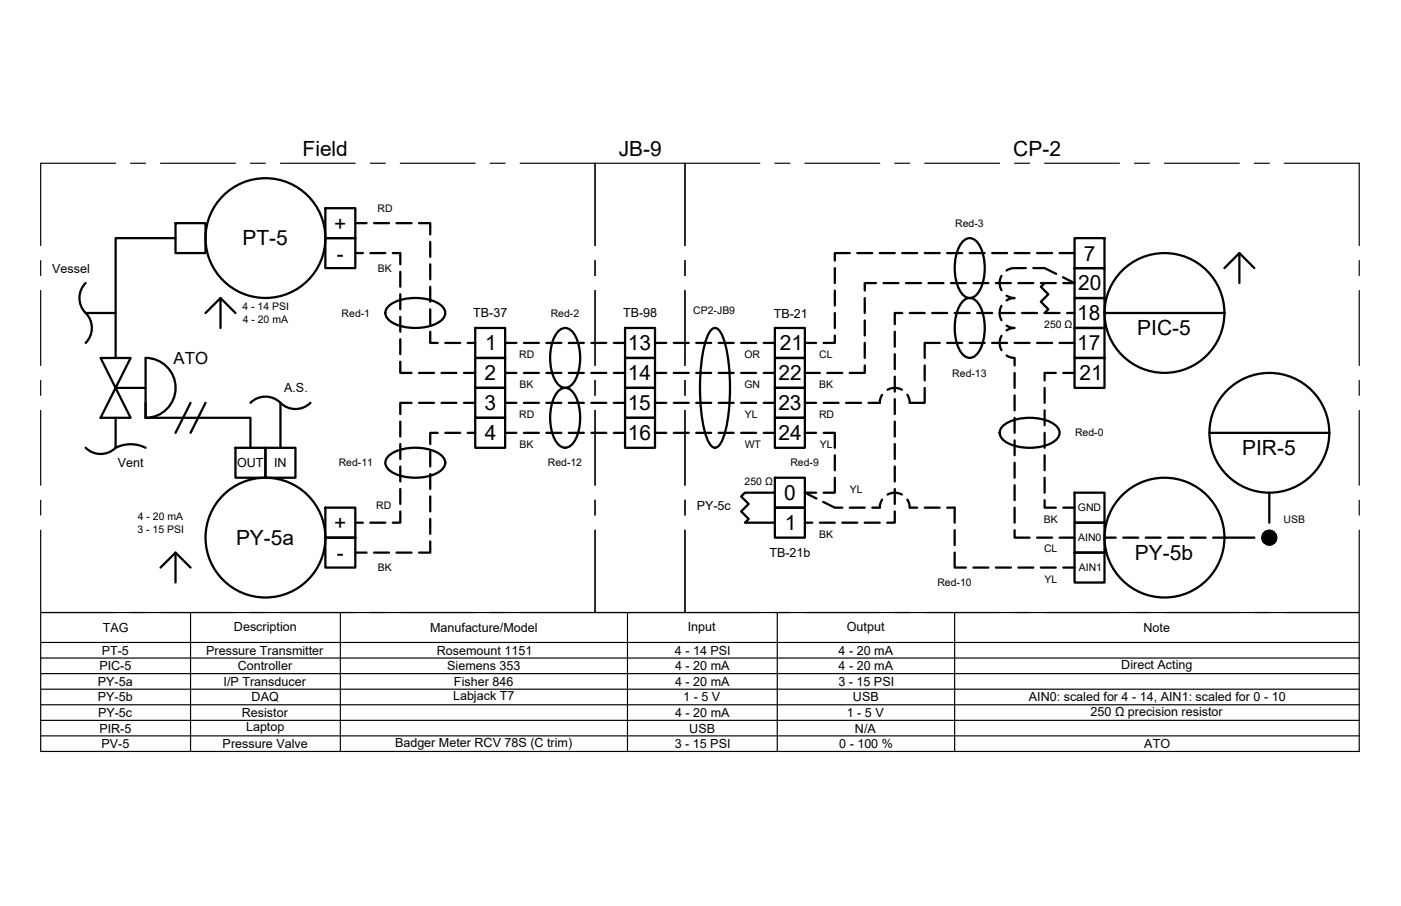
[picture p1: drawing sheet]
<svg xmlns="http://www.w3.org/2000/svg" width="432mm" height="279mm" viewBox="0 0 432 279" stroke-linecap="round" stroke-linejoin="round" font-family="sans-serif">
<!-- layer: Object -->
<g fill="none" stroke="#000" stroke-width=".7">
<path d="M54.1 68.8h9.2v9.2h-9.2zM54.1 73.4h-18.5v37M100.3 73.4h9.2v9.3h-9.2zM100.3 64.2h9.2v9.2h-9.2zM109.5 68.8h3.5M109.5 78h2.3M114.1 78h4.7M115.3 68.8h4.6M121.1 78h2.3v3.5M122.2 68.8h4.6M129.2 68.8h3.4v3.5M132.6 74.6v4.6"/>
<path d="M261.9 78h-4.6v2.4M264.2 78h4.7M271.2 78h4.6M278.1 78h4.6M285 78h4.6M291.9 78h4.7M296.9 74.3a3 3 0 0 1 5 1.4 15.7 15.7 0 0 1-.5 14.7 2.87 2.87 0 0 1-5 0 15.3 15.3 0 0 1 0-15.5zM298.9 78h4.6M305.8 78h4.6M312.7 78h4.6M319.6 78h4.7M326.6 78h4.6"/>
<path d="M331.2 73.4h9.2v9.3h-9.2zM382 78l4.6 4.7M26.4 96.5h9.2M26.4 87.3a6.7 6.7 0 0 0 .6 9.9 6.5 6.5 0 0 1-.6 8.5M63.3 96.5l4.7-4.6v9.2M68 91.9l4.6 4.6M119.6 94.6a13.9 13.9 0 0 1 12.3-2.3l1.1 .3a5.3 5.3 0 0 1 4.2 3.9 4.4 4.4 0 0 1-3.1 3.5 15.7 15.7 0 0 1-13.9-1 2.82 2.82 0 0 1-.6-4.4zM123.4 83.8v4.6M123.4 90.7v4.7M123.4 97.7v4.6M132.6 81.5v4.6M132.6 88.4v4.7"/>
<path d="M132.6 95.4v4.6M257.3 82.7v4.6M257.3 89.6v4.6M257.3 96.5v4.6M266.5 91.9v4.6M266.5 98.8v4.6M270 87.3h-3.5v2.3M272.3 87.3h4.6M278.1 96.5h-2.3v3.5M279.2 87.3h4.7M280.4 96.5h4.6M286.2 87.3h4.6"/>
<path d="M287.3 96.5h4.6M293.1 87.3h4.6M294.2 96.5h4.7M296.9 92.8a3 3 0 0 1 5 1.4 15.7 15.7 0 0 1-.5 14.7 2.87 2.87 0 0 1-5 0 15.3 15.3 0 0 1 0-15.5zM300 87.3h4.6M301.2 96.5h4.6M306.9 87.3h4.7M308.1 96.5h4.6M308.7 85.1a4.6 4.6 0 0 0 0 4.4M308.7 94.3a4.6 4.6 0 0 0 0 4.4M310.2 91.2l1.3 .5 1.2 .2-1.2 .2-1.3 .6M313.9 87.3h4.6"/>
<path d="M315 96.5h4.6M316.2 82.7h-4.1l-1.9 .7M318.5 82.7h3.5l3.5 1.8M320.8 87.3h4.6M322 87.3l-1.2 1.1 2.3 2.3-2.3 2.4 2.3 2.3-1.1 1.1h4.6M327.6 85.5l3.6 1.8h-3.5M328.9 96.5h2.3M331.2 91.9h9.2v9.2h-9.2zM331.2 82.7h9.2v9.2h-9.2zM340.4 96.5h37M377.4 82.7l4.6-4.7v9.3M31 110.4l9.3 18.4h-9.3l9.3-18.4z"/>
<path d="M35.6 119.6h9.3M44.9 110.4v18.4M44.9 110.4a9.2 9.2 0 0 1 9.2 9.2 9.2 9.2 0 0 1-9.2 9.2M123.4 111.5v3.5h3.4M123.4 104.6v4.6M129.2 115h4.6M132.6 102.3v3.5h2.3M136.1 115h4.6M137.2 105.8h4.7M143 115h3.5M144.2 105.8h2.3M146.5 110.4h9.2v9.2h-9.2z"/>
<path d="M146.5 101.1h9.2v9.3h-9.2zM146.5 119.6h9.2v9.2h-9.2zM155.7 105.8h3.5M155.7 115h3.5M161.5 105.8h4.6M161.5 115h4.6M168.4 105.8h4.6M168.4 115h4.6M172.2 102a3 3 0 0 1 5 1.4 15.7 15.7 0 0 1-.5 14.7 2.87 2.87 0 0 1-5 0 15.3 15.3 0 0 1 0-15.5zM175.3 105.8h4.7M175.3 115h4.7M182.3 105.8h4.6"/>
<path d="M182.3 115h4.6M189.2 105.8h3.5M189.2 115h3.5M192.7 110.4h9.2v9.2h-9.2zM192.7 101.1h9.2v9.3h-9.2zM192.7 119.6h9.2v9.2h-9.2zM201.9 105.8h3.5M201.9 115h3.5M207.7 105.8h4.6M207.7 115h4.6M214.6 105.8h4.6M214.6 115h4.6"/>
<path d="M219.3 101.6a1.56 1.56 0 0 1 2.6 .6 33.6 33.6 0 0 1 3.1 15.3 47 47 0 0 1-2.6 18.7 2.32 2.32 0 0 1-2.6 1.8 8.2 8.2 0 0 1-2.7-5.3 62.1 62.1 0 0 1 .4-27.5 8.6 8.6 0 0 1 1.8-3.6zM221.5 105.8h4.6M221.5 115h4.6M228.4 105.8h4.7M228.4 115h4.7M235.4 105.8h3.4M235.4 115h3.4M238.8 110.4h9.3v9.2h-9.3zM238.8 101.1h9.3v9.3h-9.3zM238.8 119.6h9.3v9.2h-9.3zM248.1 105.8h3.4M248.1 115h4.6"/>
<path d="M255 115h4.6M257.3 103.4v2.4h-3.5M266.5 112.7v2.3h-4.6M266.5 105.8v4.6M275.8 102.3v4.6M275.8 109.2v4.6M275.8 116.1v4.7M285 119.6v4.6h-4.6l-.2-1.2-.6-1.3M285 112.7v4.6M289.6 105.8h-4.6v4.6M291.9 105.8h4.7M298.9 105.8h4.6"/>
<path d="M305.8 105.8h4.6M308.7 103.6a4.6 4.6 0 0 0 0 4.4M310.2 100.4l1.3 .6 1.2 .1-1.2 .2-1.3 .6M310.2 109.7l1.3 .5 1.2 .2v2.3M312.7 105.8h4.6M312.7 115v4.6M319.6 105.8h4.7M322 119.6v4.6M325.4 115h-3.4v2.3M326.6 105.8h4.6M327.7 115h3.5M331.2 110.4h9.2v9.2h-9.2z"/>
<path d="M331.2 101.1h9.2v9.3h-9.2zM26.4 138.1a6.5 6.5 0 0 0 9.2 0M35.6 128.8v9.3a10.3 10.3 0 0 1 9.3 0M44.9 128.8h32.3v9.3M58.7 124.2l-4.6 9.3M63.3 124.2l-4.6 9.3M72.6 138.1h9.2v9.2h-9.2zM77.2 124.2a6.5 6.5 0 0 1 9.2 0M81.8 138.1h9.3v9.2h-9.3zM86.4 124.2v13.9M86.4 124.2a6.5 6.5 0 0 0 9.3 0M123.4 130v4.6"/>
<path d="M123.4 136.9v4.6M126.8 124.2h-3.4v3.5M129.2 124.2h4.6M132.6 139.2v4.7M134.9 133.5h-2.3v3.4M136.1 124.2h4.6M137.2 133.5h4.7M143 124.2h3.5M144.2 133.5h2.3M146.5 128.8h9.2v9.3h-9.2zM155.7 124.2h3.5M155.7 133.5h3.5"/>
<path d="M161.5 124.2h4.6M161.5 133.5h4.6M168.4 124.2h4.6M168.4 133.5h4.6M172.2 120.5a3 3 0 0 1 5 1.4 15.7 15.7 0 0 1-.5 14.7 2.87 2.87 0 0 1-5 0 15.3 15.3 0 0 1 0-15.5zM175.3 124.2h4.7M175.3 133.5h4.7M182.3 124.2h4.6M182.3 133.5h4.6M189.2 124.2h3.5M189.2 133.5h3.5M192.7 128.8h9.2v9.3h-9.2z"/>
<path d="M201.9 124.2h3.5M201.9 133.5h3.5M207.7 124.2h4.6M207.7 133.5h4.6M214.6 124.2h4.6M214.6 133.5h4.6M221.5 124.2h4.6M221.5 133.5h4.6M228.4 124.2h4.7M228.4 133.5h4.7M235.4 124.2h3.4M235.4 133.5h3.4"/>
<path d="M238.8 128.8h9.3v9.3h-9.3zM248.1 124.2h3.4M248.1 133.5h3.4M253.8 133.5h3.5v4.6M253.8 124.2h4.7M260.8 124.2h4.6M271.9 121.8l-.6 1.2-.1 1.2h-3.5M273.6 120.2a4.6 4.6 0 0 1 4.4 0M275.8 123.1v4.6M275.8 130v4.6M275.8 136.9v4.6M309 131.5a13.9 13.9 0 0 1 12.2-2.2l1.2 .3a5.3 5.3 0 0 1 4.2 3.9 4.4 4.4 0 0 1-3.2 3.5 15.7 15.7 0 0 1-13.8-1 2.82 2.82 0 0 1-.6-4.5z"/>
<path d="M312.7 121.9v4.6M312.7 128.8v4.7M312.7 135.8v4.6M322 126.5v4.7M322 133.5v4.6M372.7 133.5h37M100.3 156.6h9.2v9.2h-9.2zM119.6 140.8a13.9 13.9 0 0 1 12.3-2.3l1.1 .3a5.3 5.3 0 0 1 4.2 3.9 4.4 4.4 0 0 1-3.1 3.5 15.7 15.7 0 0 1-13.9-1 2.82 2.82 0 0 1-.6-4.4zM123.4 157.7v3.5h-2.3M123.4 143.9v4.6M123.4 150.8v4.6M132.6 146.2v4.6"/>
<path d="M132.6 153.1v4.6M238.8 156.6h9.3v9.2h-9.3zM238.8 147.3h9.3v9.3h-9.3zM238.8 151.9h-9.2l-1.2 1.2 2.4 2.3-2.4 2.3 2.4 2.3-1.2 1.2h9.2M251.5 151.9h-3.4l3.5 1.8M253.7 154.8l3.6 1.8h2.3M257.3 147.3v4.6h-3.5M257.3 140.4v4.6M261.9 156.6h4.6M271.9 154.1l-.6 1.3-.1 1.2h-2.3M273.6 152.5a4.6 4.6 0 0 1 4.4 0M275.8 157.7v3.5h-2.3"/>
<path d="M275.8 143.9v4.6M275.8 150.8v4.6M279.6 154.1l.6 1.3 .2 1.2h2.3M285 156.6h4.6M291.9 156.6h2.3v4.6M312.7 142.7v4.6M312.7 149.6v4.6M312.7 156.6v4.6M322 154.2v2.4h3.4M322 140.4v4.6M322 147.3v4.6M327.7 156.6h3.5"/>
<path d="M331.2 151.9h9.2v9.3h-9.2zM391.2 151.9v9.3M49.5 175l4.6-4.6v9.2M54.1 170.4l4.6 4.6M100.3 165.8h9.2v9.2h-9.2zM109.5 161.2h2.3M109.5 170.4h3.5M114.1 161.2h4.7M115.3 170.4h4.6M122.2 170.4h4.6M132.6 166.9v3.5h-3.4M132.6 160v4.6"/>
<path d="M248.1 161.2h2.3M252.7 161.2h4.6M259.6 161.2h4.6M266.5 161.2h4.7M294.2 170.4v4.6h3.5M294.2 163.5v4.6M300 175h4.6M306.9 175h4.7M312.7 163.5v2.3h4.6M313.9 175h4.6M319.6 165.8h4.7M320.8 175h4.6"/>
<path d="M326.6 165.8h4.6M327.7 175h3.5M331.2 161.2h9.2v9.2h-9.2zM331.2 170.4h9.2v9.2h-9.2zM340.4 165.8h3.5M346.2 165.8h4.6M353.1 165.8h4.6M360 165.8h4.7M367 165.8h4.6M373.9 165.8h12.7"/>
<circle cx="81.8" cy="73.4" r="18.5"/>
<circle cx="358.9" cy="96.5" r="18.5"/>
<circle cx="391.2" cy="133.5" r="18.5"/>
<circle cx="81.8" cy="165.8" r="18.5"/>
<circle cx="358.9" cy="165.8" r="18.5"/>
</g>
<g fill="none" stroke="#000" stroke-width=".36">
<path d="M35.6 50.3h-23.1v25.4M40.3 50.3h4.6M49.5 50.3h23.1M77.2 50.3h4.6M86.4 50.3h23.1M114.1 50.3h4.7M123.4 50.3h23.1M151.1 50.3h4.6M160.3 50.3h23.1v25.4v-25.4h27.7v25.4v-25.4h23.1M238.8 50.3h4.7M248.1 50.3h23.1M275.8 50.3h4.6"/>
<path d="M285 50.3h23.1M312.7 50.3h4.6M322 50.3h23M349.7 50.3h4.6M358.9 50.3h23.1M386.6 50.3h4.6M395.8 50.3h23.1v25.4M12.5 80.4v4.6M12.5 89.6v23.1M183.4 80.4v4.6M183.4 89.6v23.1M211.1 80.4v4.6"/>
<path d="M211.1 89.6v23.1M418.9 80.4v4.6M418.9 89.6v23.1M12.5 117.3v4.6M183.4 117.3v4.6M211.1 117.3v4.6M418.9 117.3v4.6M12.5 126.5v23.1M183.4 126.5v23.1M211.1 126.5v23.1M418.9 126.5v23.1M12.5 154.2v4.7"/>
<path d="M183.4 154.2v4.7M211.1 154.2v4.7M418.9 154.2v4.7M12.5 163.5v25.4h23.1M418.9 163.5v25.4h-23.1M12.5 188.9h406.4v42.8h-406.4zM12.5 198.1h406.4M58.7 188.9v42.8M104.9 188.9v42.8M160.3 188.9h23.1v-25.4v25.4h27.7v-25.4v25.4h23.1M193.4 188.9v42.8M239.6 188.9v42.8"/>
<path d="M294.2 188.9v42.8M12.5 202.9h406.4M12.5 207.7h406.4M12.5 212.5h406.4M12.5 217.3h406.4M12.5 222.2h406.4M12.5 226.9h406.4"/>
</g>
<g fill="#000" stroke="#000" stroke-width=".31">
<path d="M389 165.3l-.1 .5h2.3zM388.9 165.8h2.3l-2.2 .5zM389 166.3l.1 .4 2.1-.9z"/>
<path d="M389.1 166.7l.2 .4 1.9-1.3zM389.3 167.1l1.9-1.3-1.6 1.6zM391.2 165.8l-1.6 1.6 .3 .3z"/>
<path d="M389.6 164.2l-.3 .3 1.9 1.3zM389.3 164.5l1.9 1.3-2.1-.9zM389.1 164.9l-.1 .4 2.2 .5z"/>
<path d="M391.2 165.8l-1.3 1.9 .4 .2zM391.2 165.8l-.4 2.3-.5-.2zM391.2 165.8l-.4 2.3h.4z"/>
<path d="M390.3 163.7l.9 2.1-.4-2.3zM389.9 163.9l.4-.2 .9 2.1zM389.6 164.2l1.6 1.6-1.3-1.9z"/>
<path d="M391.2 165.8v2.3h.5zM391.2 165.8l.9 2.1-.4 .2zM391.2 165.8l.9 2.1 .4-.2z"/>
<path d="M391.7 163.5l-.5 2.3 .9-2.1zM391.2 163.5h.5l-.5 2.3zM390.8 163.5l.4 2.3v-2.3z"/>
<path d="M391.2 165.8l1.3 1.9 .3-.3zM391.2 165.8l1.9 1.3-.3 .3zM391.2 165.8l1.9 1.3 .3-.4z"/>
<path d="M392.8 164.2l-1.6 1.6 1.9-1.3zM392.5 163.9l.3 .3-1.6 1.6zM392.1 163.7l-.9 2.1 1.3-1.9z"/>
<path d="M391.2 165.8l2.2 .9 .1-.4zM391.2 165.8h2.3v.5z"/>
<path d="M391.2 165.8h2.3v-.5zM391.2 165.8l2.2-.9 .1 .4zM391.2 165.8l2.2-.9-.3-.4z"/>
</g>
<g font-size="6.5">
<text x="93.3" y="48">Field</text>
<text x="190.7" y="48">JB-9</text>
<text x="312.3" y="48">CP-2</text>
<text x="103" y="71.1">+</text>
<text x="74.7" y="75.7">PT-5</text>
<text x="103.8" y="80.4">-</text>
<text x="334" y="80.4">7</text>
<text x="332.3" y="89.6">20</text>
<text x="332" y="98.8">18</text>
<text x="350.5" y="103.4">PIC-5</text>
<text x="149.5" y="108.1">1</text>
<text x="193.5" y="108">13</text>
<text x="240.4" y="108.1">21</text>
<text x="332" y="108.1">17</text>
<text x="149.4" y="117.3">2</text>
<text x="193.5" y="117.3">14</text>
<text x="239.9" y="117.3">22</text>
<text x="332.7" y="117.3">21</text>
<text x="149.3" y="126.5">3</text>
<text x="193.5" y="126.5">15</text>
<text x="239.9" y="126.5">23</text>
<text x="149.4" y="135.8">4</text>
<text x="193.5" y="135.7">16</text>
<text x="239.9" y="135.8">24</text>
<text x="382.9" y="140.4">PIR-5</text>
<text x="241.7" y="154.2">0</text>
<text x="103" y="163.5">+</text>
<text x="241.9" y="163.5">1</text>
<text x="72.7" y="168.1">PY-5a</text>
<text x="103.8" y="172.7">-</text>
<text x="349.8" y="172.7">PY-5b</text>
</g>
<text font-size="5.2" x="53.5" y="112.2">ATO</text>
<g font-size="3.9">
<text x="16.1" y="84">Vessel</text>
<text x="145.9" y="97.9">TB-37</text>
<text x="192" y="97.9">TB-98</text>
<text x="238.5" y="97.9">TB-21</text>
<text x="87.6" y="121">A.S.</text>
<text x="36.3" y="144.1">Vent</text>
<text x="73.1" y="144.1">OUT</text>
<text x="84.5" y="144.1">IN</text>
<text x="214.7" y="157.2">PY-5c</text>
<text x="237.1" y="171.8">TB-21b</text>
<text x="31.7" y="194.9">TAG</text>
<text x="72.1" y="194.5">Description</text>
<text x="132.6" y="194.9">Manufacture/Model</text>
<text x="212" y="194.5">Input</text>
<text x="261" y="194.5">Output</text>
<text x="352.4" y="194.9">Note</text>
<text x="31.4" y="201.9">PT-5</text>
<text x="63.6" y="201.9">Pressure Transmitter</text>
<text x="134.6" y="201.9">Rosemount 1151</text>
<text x="208" y="201.9">4 - 14 PSI</text>
<text x="258.5" y="201.9">4 - 20 mA</text>
<text x="30.6" y="206.7">PIC-5</text>
<text x="73.3" y="206.7">Controller</text>
<text x="137.9" y="206.7">Siemens 353</text>
<text x="208.1" y="206.7">4 - 20 mA</text>
<text x="258.5" y="206.7">4 - 20 mA</text>
<text x="345.6" y="206.3">Direct Acting</text>
<text x="30.2" y="211.5">PY-5a</text>
<text x="68.9" y="211.5">I/P Transducer</text>
<text x="139.6" y="215.9">Labjack T7</text>
<text x="139.9" y="211.5">Fisher 846</text>
<text x="208.1" y="211.5">4 - 20 mA</text>
<text x="258.4" y="211.5">3 - 15 PSI</text>
<text x="30.2" y="216.3">PY-5b</text>
<text x="30.2" y="221.1">PY-5c</text>
<text x="74.5" y="221.1">Resistor</text>
<text x="77.5" y="216.2">DAQ</text>
<text x="208.1" y="221.1">4 - 20 mA</text>
<text x="210.6" y="216.3">1 - 5 V</text>
<text x="261" y="221.1">1 - 5 V</text>
<text x="262.9" y="216.3">USB</text>
<text x="317.1" y="216.1">AIN0: scaled for 4 - 14, AIN1: scaled for 0 - 10</text>
<text x="336.1" y="220.8">250 Ω precision resistor</text>
<text x="30.6" y="225.9">PIR-5</text>
<text x="75.8" y="225.5">Laptop</text>
<text x="212.4" y="225.9">USB</text>
<text x="263.5" y="225.9">N/A</text>
<text x="31.3" y="230.7">PV-5</text>
<text x="68.6" y="230.7">Pressure Valve</text>
<text x="121.7" y="230.3">Badger Meter RCV 78S (C trim)</text>
<text x="208" y="230.7">3 - 15 PSI</text>
<text x="258.6" y="230.7">0 - 100 %</text>
<text x="352.7" y="230.7">ATO</text>
</g>
<g font-size="3.2">
<text x="116.4" y="65.3">RD</text>
<text x="294.4" y="70">Red-3</text>
<text x="116.5" y="83.8">BK</text>
<text x="74.8" y="95.7">4 - 14 PSI</text>
<text x="74.8" y="99.6">4 - 20 mA</text>
<text x="105.3" y="97.7">Red-1</text>
<text x="169.7" y="97.7">Red-2</text>
<text x="213.7" y="97">CP2-JB9</text>
<text x="321.9" y="101.1">250 Ω</text>
<text x="160.1" y="110.4">RD</text>
<text x="229.4" y="110.3">OR</text>
<text x="252.5" y="110.3">CL</text>
<text x="160.1" y="119.6">BK</text>
<text x="229.4" y="119.6">GN</text>
<text x="252.4" y="119.6">BK</text>
<text x="293.5" y="116.1">Red-13</text>
<text x="160.1" y="128.8">RD</text>
<text x="229.6" y="128.8">YL</text>
<text x="252.4" y="128.8">RD</text>
<text x="331.4" y="134.6">Red-0</text>
<text x="104.4" y="143.9">Red-11</text>
<text x="160.1" y="138.1">BK</text>
<text x="168.8" y="143.9">Red-12</text>
<text x="229.5" y="138.1">WT</text>
<text x="243.6" y="143.9">Red-9</text>
<text x="252.7" y="138.1">YL</text>
<text x="229.5" y="149.7">250 Ω</text>
<text x="261.9" y="151.9">YL</text>
<text x="42.5" y="160.4">4 - 20 mA</text>
<text x="116" y="157">RD</text>
<text x="321.7" y="161.2">BK</text>
<text x="332.2" y="157.7">GND</text>
<text x="395.6" y="161.1">USB</text>
<text x="42.4" y="164.3">3 - 15 PSI</text>
<text x="252.4" y="165.8">BK</text>
<text x="332.3" y="166.9">AIN0</text>
<text x="321.8" y="170.4">CL</text>
<text x="116.5" y="176.2">BK</text>
<text x="321.9" y="179.6">YL</text>
<text x="332.5" y="176.2">AIN1</text>
<text x="288.9" y="180.8">Red-10</text>
</g>
</svg>
